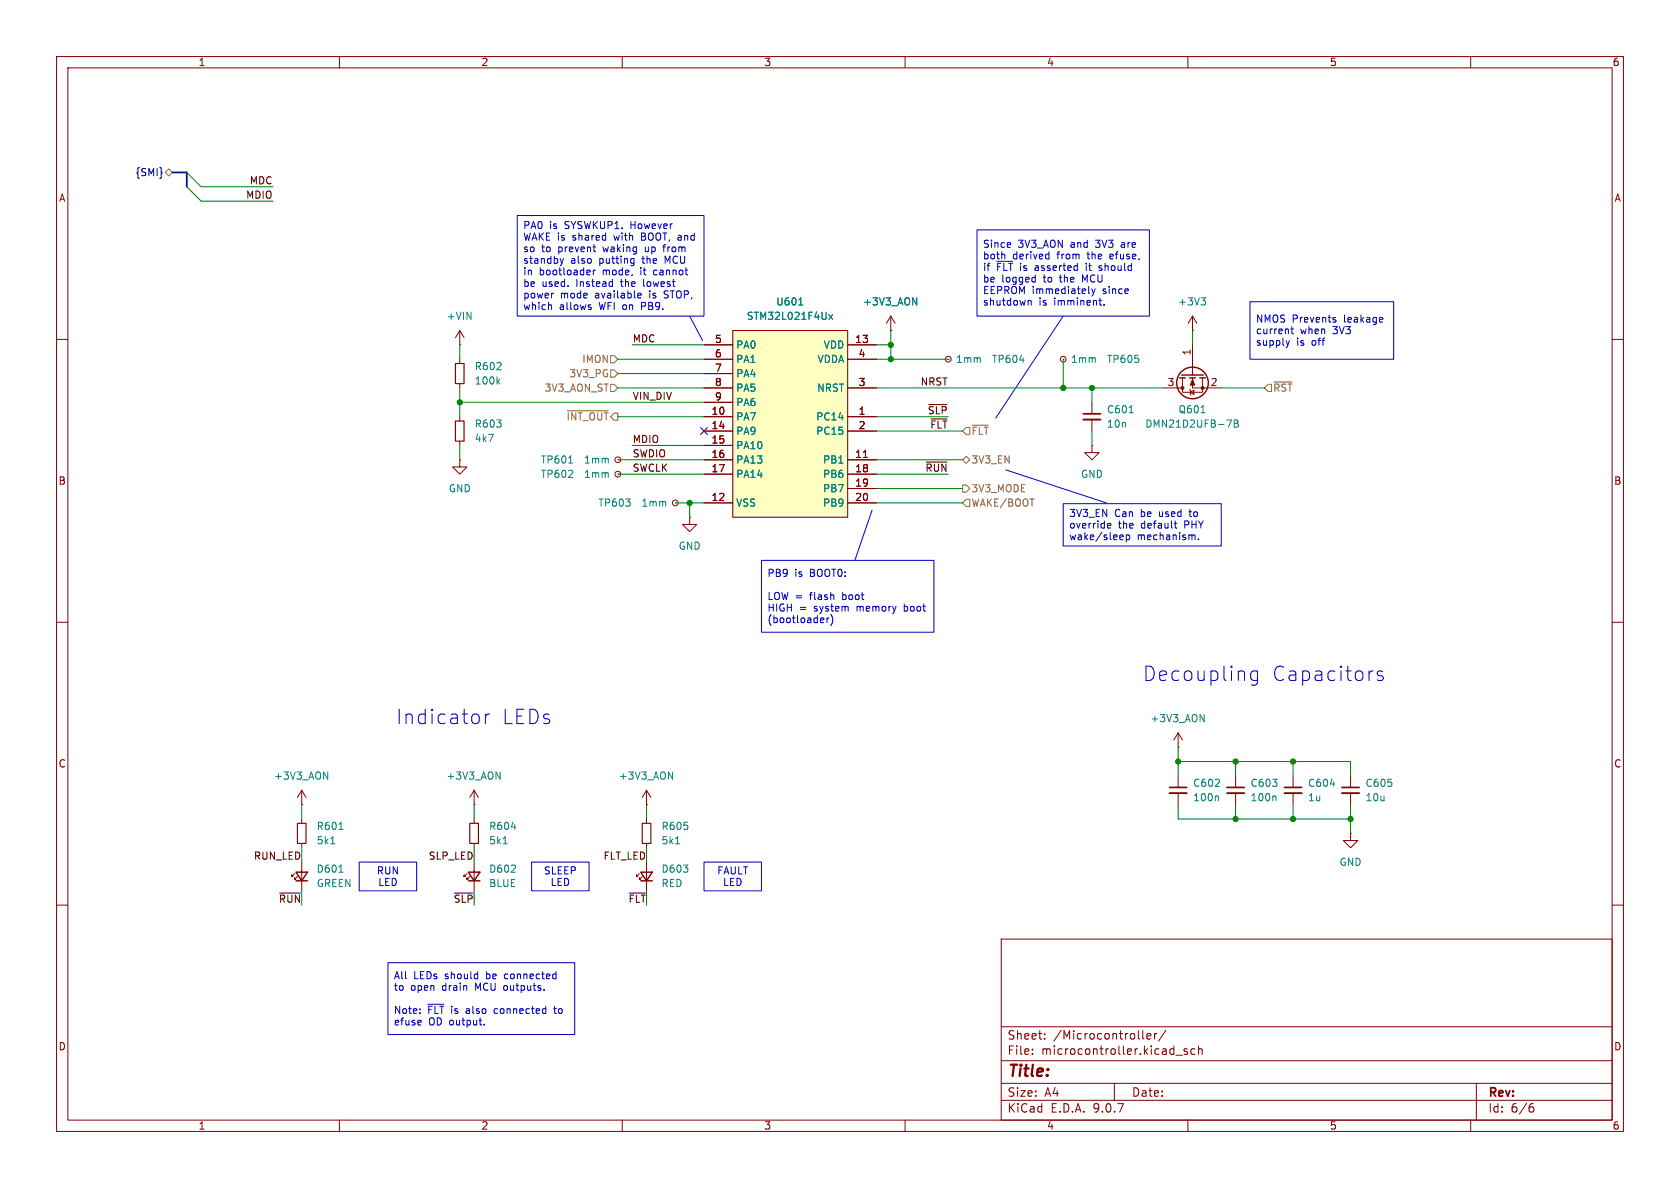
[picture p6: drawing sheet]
<svg xmlns="http://www.w3.org/2000/svg" width="297mm" height="210mm" viewBox="0 0 297 210" stroke-linecap="round" stroke-linejoin="round" font-family="sans-serif">
<path d="M0 0h297v210h-297z" fill="#fff" stroke="#fff" stroke-width=".18"/>
<g fill="none" stroke="#840000" stroke-width=".18">
<path d="M10 10h277v190h-277zM12 12h273v186h-273zM60 10v2M110 10v2M160 10v2M210 10v2M260 10v2M81.3 58.4v2.6M81.3 58.4l-.8 1.3M81.3 58.4l.7 1.3M157.5 58.4h.1M157.5 55.9l.7 1.3"/>
<path d="M157.5 55.9l-.8 1.3M157.5 55.9v2.5M10 60h2M81.3 61h.1M81.3 63.5v.8M81.3 67.8v.8M81.3 73.7v.7M81.3 78v.7M188 63.5h.1M193 71.1v2.1M193 74.2v2M285 60h2"/>
<path d="M81.3 81.3v1.3h1.2l-1.2 1.2-1.3-1.2h1.3M81.3 81.3h.1M109.2 83.8h.1M119.4 88.9h.1M10 110h2M285 110h2M208.3 132.1h.1M208.3 129.5l-.8 1.3M208.3 129.5l.7 1.3M208.3 129.5v2.6M218.4 137.2v2M228.6 137.2v2"/>
<path d="M238.8 137.2v2M83.8 144.8v.7M83.8 149.1v.8M113 154.4l-.5 .5v-.2v.2h.3M113.5 154.9l-.5 .5v-.2v.2h.3M114.3 144.8v.7M114.3 149.1v.8M114.3 152.4v5.1M218.4 140.2v2M228.6 140.2v2M238.8 140.2v2M10 160h2"/>
<path d="M177 166h108v32h-108zM285 160h2M60 198v2M110 198v2M160 198v2M177 194.5h108M177 191.5h108M177 187.5h108M177 181.5h108M182.5 186.3v.1M182.5 185.5v.1M184.7 183.6v.1"/>
<path d="M184.7 182.8v.1M197 191.5v3M202 182.2v1.3l.2 .2M202.7 183.2l.8-.1-.1-.3-.4-.1-.3 .2 .1 .7h.6M204.1 182.7v1M204.5 182.7l-.3 .1-.1 .2M206.1 182.1l-1.3 2M207.9 186.5h1.1M209.9 185.5l-.4-.1-.2 .2 .1 .2 .5 .2v.3h-.6M210 198v2M211.2 185.5l-.4-.1-.3 .3v.4l.2 .2h.5M211.9 185.5l.2-.1 .4 .1v.9"/>
<path d="M211.9 184.9v1.5M260 198v2M261 191.5v6.5M270.6 195.7h.4l.2 .3-.1 .5-.5 .1M271 195.1l-.4 .1"/>
<circle cx="188" cy="63.5" r=".51"/>
<circle cx="109.2" cy="83.8" r=".51"/>
<circle cx="119.4" cy="88.9" r=".51"/>
</g>
<path d="M191.5 73.2h3.1M216.9 139.2h3.1M227.1 139.2h3M237.2 139.2h3.1" fill="none" stroke="#840000" stroke-width=".3"/>
<path d="M191.5 74.2h3.1M216.9 140.2h3.1M227.1 140.2h3M237.2 140.2h3.1" fill="none" stroke="#840000" stroke-width=".33"/>
<path d="M161.4 52.6l.7 1.3v-1.3M88 67.4l.3 .5M88.3 67l-.4 .5M199.6 73h.7M212.2 126.3l.7 1.3v-1.3M235.2 138.6h.8M89 149.2h.7M90.4 146.2h.8M119.4 149.2h.8M225.4 140.7l.2 .2v.7" fill="none" stroke="#008484" stroke-width=".18"/>
<path d="M80.5 74.4h1.5v3.6h-1.5zM80.5 64.3h1.5v3.5h-1.5zM83.1 145.5h1.5v3.6h-1.5zM113.5 145.5h1.6v3.6h-1.6z" fill="none" stroke="#840000" stroke-width=".2"/>
<path d="M113.3 154.2h2l-1 1.5zM113.3 155.7h2" fill="none" stroke="#840000" stroke-width=".25"/>
<path d="M129.5 58.4h20.4v33h-20.4z" fill="#ffffc2"/>
<g fill="none" stroke="#840000" stroke-width=".18">
<path d="M129.5 58.4h20.4v33h-20.4zM157.5 58.4h.1M210.8 58.4h.1M210.8 55.9l-.7 1.3M210.8 55.9l.8 1.3M210.8 55.9v2.5M124.5 61h5M124.5 63.5h5M124.5 68.6h5M124.5 73.7h5M124.5 76.2h5M124.5 66h5"/>
<path d="M124.5 71.1h5M124.5 78.7h5M149.9 61h5M149.9 63.5h5M149.9 68.6h5M149.9 73.7h5M149.9 76.2h5M167.6 63.5h.1M193 78.7v1.3h1.3l-1.3 1.3-1.2-1.3h1.2M193 78.7h.1M205.7 68.6h3.3M209 66.8v2.5h3.6v-2.5"/>
<path d="M210.3 68.8l.1 .2v.7l.2 .2M210.4 69.3l.7-.3v.7zM210.8 66.8v1.8h5.1M210.8 61v5.3M109.2 81.3h.1M121.9 91.4v1.3h1.3l-1.3 1.3-1.3-1.3h1.3M121.9 91.4h.1M124.5 81.3h5M124.5 83.8h5M124.5 88.9h5M149.9 81.3h5M149.9 83.8h5"/>
<path d="M149.9 86.4h5M149.9 88.9h5M152.6 80.9h.8M53.3 139.7v2.5M53.3 139.7l-.7 1.3M53.3 139.7l.8 1.3M83.8 139.7v2.5M83.8 139.7l-.7 1.3M83.8 139.7l.8 1.3M114.3 139.7l-.8 1.3M114.3 139.7l.8 1.3M114.3 139.7v2.5"/>
<path d="M208.3 137.2v2M52.1 154.4l-.5 .5v-.2v.2h.2M52.6 154.9l-.5 .5v-.2v.2h.2M53.3 142.2h.1M53.3 144.8v.7M53.3 149.1v.8M53.3 152.4v5.1M82.5 154.4l-.5 .5v-.2v.2h.3M83.1 154.9l-.6 .5v-.2v.2h.3M83.8 142.2h.1M83.8 152.4v5.1M114.3 142.2h.1"/>
<path d="M208.3 140.2v2M238.8 147.3v1.3h1.2l-1.2 1.3-1.3-1.3h1.3M238.8 147.3h.1"/>
<circle cx="167.6" cy="63.5" r=".51"/>
<circle cx="109.2" cy="81.3" r=".51"/>
</g>
<g fill="none" stroke="#008484" stroke-width=".18">
<path d="M141.2 53.9h.7M146.5 55.6l.7 .9M147.2 55.6l-.7 .9M161.4 52.6l.7 1.3v-1.3M212.3 52.6h.8l-.4 .5M212.9 53.1l.2 .3v.3l-.2 .2M180.3 63.7h.8M212.3 73h.8M216.9 74.2h.8l-.5 1.3M218.2 74.2h.4l.3 .3-.3 .3 .3 .2v.3l-.2 .2h-.5zM218.2 74.8h.4M100.5 81.9h.7"/>
<path d="M57.2 136.5l.7 1.2v-1.2M87.7 136.5l.7 1.2v-1.2M118.2 136.5l.7 1.2v-1.2M58.5 149.2h.7M59.9 146.6h.7M59.9 154.2h.7M215.2 140.7l.2 .2v.7"/>
</g>
<g fill="none" stroke="#840000" stroke-width=".25">
<path d="M208.5 66.8h1M208.9 66.3h3.8M210.3 66.8h1M212.1 66.8h1M52.3 154.2h2.1l-1.1 1.5zM52.3 155.7h2.1M82.8 154.2h2l-1 1.5zM82.8 155.7h2"/>
<circle cx="210.8" cy="67.7" r="2.79"/>
</g>
<path d="M52.6 145.5h1.5v3.6h-1.5z" fill="none" stroke="#840000" stroke-width=".2"/>
<path d="M206.8 139.2h3" fill="none" stroke="#840000" stroke-width=".3"/>
<path d="M206.8 140.2h3" fill="none" stroke="#840000" stroke-width=".33"/>
<g fill="#840000" stroke="#840000" stroke-width=".18">
<path d="M210.8 67.1l.4 1h-.8z"/>
<circle cx="209" cy="68.6" r=".25"/>
<circle cx="212.6" cy="68.6" r=".25"/>
</g>
<path d="M29.2 30.5l.6-.7 .7 .7-.7 .6zM100.3 72.6h7.2M107.9 62.9h.7l.6 .6-.6 .6h-.7zM107.9 67.9h.7l.6 .7-.6 .6h-.7zM107.9 65.4h.7l.6 .6-.6 .7h-.7zM170.8 75.6h.6v1.2h-.6l-.6-.6zM171.9 75.2h2.8M224.2 67.9h.6v1.3h-.6l-.7-.6zM225.2 67.5h3.2M170.2 85.7h.6l.6 .7-.6 .6h-.6zM170.2 81.3l.6-.7 .6 .7-.6 .6zM170.8 88.3h.6v1.2h-.6l-.6-.6z" fill="none" stroke="#848400" stroke-width=".18"/>
<path d="M164.2 71.5h3.2M164.6 74.1h2.8M163.7 81.7h3.7M49.4 157.9h3.7M80.3 157.9h3.3M111.2 157.9h2.9" fill="none" stroke="#000" stroke-width=".18"/>
<g fill="none" stroke="#0000c2" stroke-width=".18">
<path d="M91.4 38.1h33.1v17.8h-33.1zM97.5 53.9v.8M97.8 51.8h.1M99 45.7l.3 .8M99.3 46.5l-.2 .4M99.6 45.7l-.3 .8M104.3 47.8v.2l-.6 .2M104.3 54.3l.2 .2-.2 .2M104.3 53.9h.2M104.8 43.7h.5M104.9 47.7v.9M105.2 44.5h.1"/>
<path d="M105.3 47.7l-.4 .3M112.1 45.7v1l-.3 .3M112.1 46.5h-.4M112.8 51.9l.4-.1 .2 .3-.6 .2M112.8 52.6h.5M117.2 43.7h.5M117.3 43.4v1.1M121.9 55.9l2.3 4.3M172.7 40.6h30.5v15.3h-30.5zM176.2 46.2h2.8M177.6 45v.8M178.6 42.9l.1 .3-.6 .1"/>
<path d="M181.8 53.1v.9M181.8 53.2h.1M182.2 53.2l.1 .8M182.9 49l.1 .1M183 48.6v1.3M183 49.8l-.1 .1M185.3 44.9l.1 .1M185.4 44.5v1.3M185.4 45.7l-.1 .1M188 55.9l-12 18M192.5 51.7l.1 .2M193 51.1l.3 .8"/>
<path d="M193.3 51.9l-.3 .4M193.6 51.1l-.3 .8M194.3 53.1h.5M194.3 47.8h.1M194.5 47l-.2 .2 .2 .2M194.5 53.9l.3 .1M195.2 53.8v.2M221 53.3h25.4v10.2h-25.4zM228.2 58.2h.5M228.4 57.7v1.1l.3 .2M235.8 56.5l.3 .1 .1 .2-.2 .2h-.2M235.8 56.1l.3 .1"/>
<path d="M244.4 56.2l.1 .2-.6 .1M227.4 60.2l.3 .8M227.7 61l-.2 .3M228 60.2l-.3 .8M134.6 99.1h30.5v12.7h-30.5zM154.2 90.2l-3.1 8.9M177.8 83.1l17.8 5.8M188 89h27.9v7.5h-27.9zM195.8 93.3h.5M195.8 92.6l.4-.1 .2 .3-.6 .1M198.1 94.6h.4l.1 .3-.6 .1M198.5 95.3l-.4 .1"/>
<path d="M199.1 94.6h.4l.2 .2-.1 .5h-.5M199.1 94.6v1.2M207.6 92.5h.5M207.8 92.1v1.1l.3 .2M210.9 94.6l.4 .1v.7M211.9 95.3v.1M145.6 109.3l.1 .2-.7 .2M146.2 109.2v.9M146.3 109.3l-.1 .2M147.2 109.2v.8l-.3 .6M222.3 118.6v2.1a.69 .69 0 0 1-1.1 .3M222.3 118.7l-.7-.1-.5 .5v.7l.2 .4 .3 .1 .7-.1"/>
<path d="M244.4 118.7l-.6-.1-.3 .4 .1 .3 .8 .3 .2 .2-.2 .4-.2 .1-.7-.1M85.8 126.2v1.7M86.5 126.2a.65 .65 0 0 0-.7 .5M63.5 152.4h10.2v5.1h-10.2zM94 152.4h10.1v5.1h-10.1zM124.5 152.4h10.1v5.1h-10.1zM68.6 170.2h33v12.7h-33zM74.2 179v.2M74.2 178.4v.1M75.6 177.5h2.9M97.9 178.3h.5M98.1 177.9v1.2"/>
<path d="M74.3 180.4l.2 .3-.6 .1M74.4 181.1l-.1 .1M85.6 181.1v.1"/>
</g>
<path d="M30.5 30.5h2.5v2.5" fill="none" stroke="#000084" stroke-width=".3"/>
<g fill="none" stroke="#008400" stroke-width=".18">
<path d="M33 33l2.6 2.6h12.7M33 30.5l2.6 2.5h12.7M157.5 58.4v5.1M210.8 58.4v2.6M81.3 61v2.5M81.3 68.6v5.1M81.3 78.7v2.6M81.3 71.1h43.2M109.2 63.5h15.3M109.2 68.6h15.3M109.2 73.7h15.3M109.2 66h15.3"/>
<path d="M111.8 61h12.7M111.8 78.7h12.7M154.9 61h2.6M154.9 63.5h12.7M154.9 68.6h50.8M154.9 73.7h12.7M154.9 76.2h15.3M188 63.5v5.1M193 68.6v2.5M193 76.2v2.5M215.9 68.6h7.6M109.2 83.8h15.3"/>
<path d="M109.2 81.3h15.3M119.4 88.9h5.1M121.9 88.9v2.5M154.9 83.8h12.7M154.9 88.9h15.3M154.9 81.3h15.3M154.9 86.4h15.3M208.3 134.6h30.5v2.6M208.3 132.1v5.1M218.4 134.6v2.6M228.6 134.6v2.6M53.3 142.2v2.6"/>
<path d="M53.3 149.9v2.5M53.3 157.5v2.5M83.8 142.2v2.6M83.8 149.9v2.5M83.8 157.5v2.5M114.3 142.2v2.6M114.3 149.9v2.5M114.3 157.5v2.5M208.3 142.2v2.6h30.5M218.4 142.2v2.6M228.6 142.2v2.6M238.8 142.2v5.1"/>
</g>
<path d="M123.9 75.6l1.2 1.2M125.1 75.6l-1.2 1.2" fill="none" stroke="#000084" stroke-width=".18"/>
<g fill="#008400" stroke="#008400" stroke-width=".18">
<circle cx="188" cy="68.6" r=".46"/>
<circle cx="157.5" cy="63.5" r=".46"/>
<circle cx="157.5" cy="61" r=".46"/>
<circle cx="121.9" cy="88.9" r=".46"/>
<circle cx="81.3" cy="71.1" r=".46"/>
<circle cx="218.4" cy="144.8" r=".46"/>
<circle cx="228.6" cy="144.8" r=".46"/>
<circle cx="218.4" cy="134.6" r=".46"/>
<circle cx="193" cy="68.6" r=".46"/>
<circle cx="228.6" cy="134.6" r=".46"/>
<circle cx="238.8" cy="144.8" r=".46"/>
<circle cx="208.3" cy="134.6" r=".46"/>
</g>
<g font-size="3.5" fill="#0000c2">
<text x="202" y="120.6">Decoupling</text>
<text x="224.8" y="120.6">Capacitors</text>
<text x="70" y="128.2">Indicator</text>
<text x="88.7" y="128.2">LEDs</text>
</g>
<text font-size="2.8" fill="#840000" x="178" y="190.9">Title:</text>
<g font-size="2.1" fill="#840000">
<text x="178" y="184">Sheet:</text>
<text x="186.2" y="184">/Microcontroller/</text>
<text x="178" y="186.7">File:</text>
<text x="184.1" y="186.7">microcontroller.kicad_sch</text>
<text x="178" y="196.9">KiCad</text>
<text x="178" y="194.1">Size:</text>
<text x="184.7" y="194.1">A4</text>
<text x="185.7" y="196.9">E.D.A.</text>
<text x="193.3" y="196.9">9.0.7</text>
<text x="200" y="194.1">Date:</text>
<text x="263" y="194.3">Rev:</text>
<text x="263" y="196.9">Id:</text>
<text x="267.1" y="196.9">6/6</text>
</g>
<g font-size="1.8" fill="#840000">
<text x="35" y="11.9">1</text>
<text x="85" y="11.9">2</text>
<text x="135" y="11.9">3</text>
<text x="185" y="11.9">4</text>
<text x="235" y="11.9">5</text>
<text x="285" y="11.9">6</text>
<text x="10.3" y="35.9">A</text>
<text x="285.3" y="35.9">A</text>
<text x="126.3" y="60.7">5</text>
<text x="126.3" y="63.2">6</text>
<text x="126.3" y="65.8">7</text>
<text x="151.1" y="60.7">13</text>
<text x="151.7" y="63.2">4</text>
<text x="210.6" y="62.9" transform="rotate(-90 210.6 62.9)">1</text>
<text x="126.3" y="68.3">8</text>
<text x="126.3" y="70.9">9</text>
<text x="151.7" y="68.3">3</text>
<text x="206.3" y="68.3">3</text>
<text x="213.9" y="68.3">2</text>
<text x="125.7" y="73.4">10</text>
<text x="125.7" y="75.9">14</text>
<text x="151.7" y="73.4">1</text>
<text x="151.7" y="75.9">2</text>
<text x="125.7" y="78.5">15</text>
<text x="125.7" y="81">16</text>
<text x="125.7" y="83.6">17</text>
<text x="151.1" y="81">11</text>
<text x="151.1" y="83.6">18</text>
<text x="10.3" y="85.9">B</text>
<text x="125.7" y="88.6">12</text>
<text x="151.1" y="86.1">19</text>
<text x="151.1" y="88.6">20</text>
<text x="285.3" y="85.9">B</text>
<text x="10.3" y="135.9">C</text>
<text x="285.3" y="135.9">C</text>
<text x="10.3" y="185.9">D</text>
<text x="285.3" y="185.9">D</text>
<text x="35" y="199.9">1</text>
<text x="85" y="199.9">2</text>
<text x="135" y="199.9">3</text>
<text x="185" y="199.9">4</text>
<text x="235" y="199.9">5</text>
<text x="285" y="199.9">6</text>
</g>
<text font-size="1.8" fill="#000084" x="23.9" y="31.3">{SMI}</text>
<g font-size="1.8">
<text x="43.4" y="35.2">MDIO</text>
<text x="44.1" y="32.7">MDC</text>
<text x="111.8" y="60.6">MDC</text>
<text x="111.8" y="70.8">VIN_DIV</text>
<text x="162.7" y="68.2">NRST</text>
<text x="163.9" y="73.3">~{SLP}</text>
<text x="164.4" y="75.9">~{FLT}</text>
<text x="111.8" y="83.5">SWCLK</text>
<text x="111.8" y="78.4">MDIO</text>
<text x="111.8" y="80.9">SWDIO</text>
<text x="163.5" y="83.5">~{RUN}</text>
<text x="44.8" y="152.1">RUN_LED</text>
<text x="75.7" y="152.1">SLP_LED</text>
<text x="106.6" y="152.1">FLT_LED</text>
<text x="49.2" y="159.7">~{RUN}</text>
<text x="80.1" y="159.7">~{SLP}</text>
<text x="111" y="159.7">~{FLT}</text>
</g>
<g font-size="1.8" fill="#0000c2">
<text x="92.4" y="40.7">PA0</text>
<text x="97.1" y="40.7">is</text>
<text x="99.9" y="40.7">SYSWKUP1.</text>
<text x="111.7" y="40.7">However</text>
<text x="92.4" y="42.7">WAKE is</text>
<text x="92.4" y="44.8">so</text>
<text x="92.4" y="46.8">standby</text>
<text x="95.7" y="44.8">to</text>
<text x="98.8" y="44.8">prevent</text>
<text x="100.9" y="46.8">also</text>
<text x="101.3" y="42.7">shared</text>
<text x="106" y="46.8">putting</text>
<text x="106.9" y="44.8">waking</text>
<text x="108.8" y="42.7">with</text>
<text x="113.8" y="42.7">BOOT, and</text>
<text x="113.9" y="46.8">the</text>
<text x="114.5" y="44.8">up</text>
<text x="118" y="44.8">from</text>
<text x="118" y="46.8">MCU</text>
<text x="173.7" y="44">Since</text>
<text x="173.7" y="46.1">both</text>
<text x="179" y="46.1">derived</text>
<text x="180" y="44">3V3_AON</text>
<text x="187" y="46.1">from</text>
<text x="189.4" y="44">and</text>
<text x="192.5" y="46.1">the</text>
<text x="194" y="44">3V3</text>
<text x="196.7" y="46.1">efuse,</text>
<text x="198.7" y="44">are</text>
<text x="92.4" y="48.9">in</text>
<text x="92.4" y="50.9">be</text>
<text x="92.4" y="53">power</text>
<text x="95.3" y="48.9">bootloader</text>
<text x="95.8" y="50.9">used.</text>
<text x="99.1" y="53">mode</text>
<text x="102" y="50.9">Instead</text>
<text x="105.3" y="53">available</text>
<text x="106.6" y="48.9">mode,</text>
<text x="110.1" y="50.9">the</text>
<text x="113.5" y="48.9">it</text>
<text x="114.2" y="50.9">lowest</text>
<text x="115.1" y="53">is</text>
<text x="116" y="48.9">cannot</text>
<text x="117.9" y="53">STOP,</text>
<text x="173.7" y="48.1">if</text>
<text x="173.7" y="50.1">be</text>
<text x="173.7" y="52.2">EEPROM immediately</text>
<text x="176.2" y="48.1">~{FLT}</text>
<text x="177.1" y="50.1">logged</text>
<text x="180.4" y="48.1">is</text>
<text x="183.2" y="48.1">asserted</text>
<text x="184.6" y="50.1">to</text>
<text x="187.6" y="50.1">the</text>
<text x="191.8" y="50.1">MCU</text>
<text x="192.4" y="48.1">it</text>
<text x="194.9" y="48.1">should</text>
<text x="195.1" y="52.2">since</text>
<text x="92.4" y="55">which</text>
<text x="98.9" y="55">allows</text>
<text x="106" y="55">WFI on</text>
<text x="113.8" y="55">PB9.</text>
<text x="173.7" y="54.2">shutdown</text>
<text x="183.7" y="54.2">is</text>
<text x="186.5" y="54.2">imminent.</text>
<text x="221.9" y="57.2">NMOS Prevents</text>
<text x="221.9" y="59.3">current</text>
<text x="229.9" y="59.3">when</text>
<text x="235.8" y="59.3">3V3</text>
<text x="237.7" y="57.2">leakage</text>
<text x="221.9" y="61.3">supply</text>
<text x="229.2" y="61.3">is</text>
<text x="232" y="61.3">off</text>
<text x="188.9" y="91.6">3V3_EN</text>
<text x="188.9" y="93.6">override</text>
<text x="188.9" y="95.7">wake/sleep</text>
<text x="197" y="91.6">Can</text>
<text x="197.7" y="93.6">the</text>
<text x="201" y="95.7">mechanism.</text>
<text x="201.8" y="91.6">be</text>
<text x="201.8" y="93.6">default</text>
<text x="205.2" y="91.6">used</text>
<text x="209.7" y="93.6">PHY</text>
<text x="210.8" y="91.6">to</text>
<text x="135.6" y="102.2">PB9</text>
<text x="135.6" y="106.3">LOW =</text>
<text x="140.5" y="102.2">is</text>
<text x="143.3" y="102.2">BOOT0:</text>
<text x="143.3" y="106.3">flash</text>
<text x="149.2" y="106.3">boot</text>
<text x="135.6" y="108.3">HIGH</text>
<text x="135.6" y="110.4">(bootloader)</text>
<text x="141.3" y="108.3">=</text>
<text x="144" y="108.3">system</text>
<text x="151.7" y="108.3">memory</text>
<text x="160.3" y="108.3">boot</text>
<text x="66.5" y="154.8">RUN</text>
<text x="96.1" y="154.8">SLEEP</text>
<text x="126.7" y="154.8">FAULT</text>
<text x="66.8" y="156.8">LED</text>
<text x="97.2" y="156.8">LED</text>
<text x="127.7" y="156.8">LED</text>
<text x="69.5" y="173.3">All</text>
<text x="73.1" y="173.3">LEDs</text>
<text x="78.8" y="173.3">should</text>
<text x="86.2" y="173.3">be</text>
<text x="89.6" y="173.3">connected</text>
<text x="69.5" y="175.3">to</text>
<text x="69.5" y="179.4">Note:</text>
<text x="72.6" y="175.3">open</text>
<text x="75.6" y="179.4">~{FLT}</text>
<text x="78.3" y="175.3">drain</text>
<text x="79.9" y="179.4">is</text>
<text x="82.7" y="179.4">also</text>
<text x="84.3" y="175.3">MCU outputs.</text>
<text x="87.8" y="179.4">connected</text>
<text x="98.7" y="179.4">to</text>
<text x="69.5" y="181.5">efuse</text>
<text x="75.8" y="181.5">OD output.</text>
</g>
<g font-size="1.8" fill="#008484">
<text x="78.9" y="56.7">+VIN</text>
<text x="131.9" y="56.7">STM32L021F4Ux</text>
<text x="137.1" y="54.2">U601</text>
<text x="152.5" y="54.2">+3V3_AON</text>
<text x="208.2" y="54.2">+3V3</text>
<text x="83.8" y="65.6">R602</text>
<text x="130" y="61.8">PA0</text>
<text x="130" y="64.4">PA1</text>
<text x="144.4" y="64.4">VDDA</text>
<text x="145.5" y="61.8">VDD</text>
<text x="168.9" y="64.4">1mm</text>
<text x="175.3" y="64.4">TP604</text>
<text x="189.2" y="64.4">1mm</text>
<text x="195.6" y="64.4">TP605</text>
<text x="83.8" y="68.2">100k</text>
<text x="130" y="66.9">PA4</text>
<text x="130" y="69.4">PA5</text>
<text x="130" y="72">PA6</text>
<text x="144.4" y="69.4">NRST</text>
<text x="83.8" y="75.8">R603</text>
<text x="130" y="74.5">PA7</text>
<text x="130" y="77.1">PA9</text>
<text x="144.2" y="74.5">PC14</text>
<text x="144.2" y="77.1">PC15</text>
<text x="195.6" y="73.3">C601</text>
<text x="195.6" y="75.8">10n</text>
<text x="202.4" y="75.8">DMN21D2UFB-7B</text>
<text x="208.2" y="73.3">Q601</text>
<text x="83.8" y="78.3">4k7</text>
<text x="95.5" y="82.1">TP601</text>
<text x="103.1" y="82.1">1mm</text>
<text x="130" y="79.6">PA10</text>
<text x="130" y="82.1">PA13</text>
<text x="145.4" y="82.1">PB1</text>
<text x="79.2" y="87.2">GND</text>
<text x="95.5" y="84.7">TP602</text>
<text x="103.1" y="84.7">1mm</text>
<text x="105.7" y="89.8">TP603</text>
<text x="113.3" y="89.8">1mm</text>
<text x="130" y="84.7">PA14</text>
<text x="130" y="89.8">VSS</text>
<text x="145.4" y="84.7">PB6</text>
<text x="145.4" y="87.2">PB7</text>
<text x="145.4" y="89.8">PB9</text>
<text x="191" y="84.7">GND</text>
<text x="119.9" y="97.4">GND</text>
<text x="203.3" y="127.9">+3V3_AON</text>
<text x="48.3" y="138">+3V3_AON</text>
<text x="78.8" y="138">+3V3_AON</text>
<text x="109.3" y="138">+3V3_AON</text>
<text x="210.8" y="139.3">C602</text>
<text x="210.8" y="141.8">100n</text>
<text x="221" y="139.3">C603</text>
<text x="221" y="141.8">100n</text>
<text x="231.1" y="139.3">C604</text>
<text x="231.1" y="141.8">1u</text>
<text x="241.3" y="139.3">C605</text>
<text x="241.3" y="141.8">10u</text>
<text x="55.9" y="146.9">R601</text>
<text x="55.9" y="149.5">5k1</text>
<text x="86.4" y="146.9">R604</text>
<text x="86.4" y="149.5">5k1</text>
<text x="116.8" y="146.9">R605</text>
<text x="116.8" y="149.5">5k1</text>
<text x="55.9" y="154.5">D601</text>
<text x="86.4" y="154.5">D602</text>
<text x="116.8" y="154.5">D603</text>
<text x="236.7" y="153.3">GND</text>
<text x="55.9" y="157">GREEN</text>
<text x="86.4" y="157">BLUE</text>
<text x="116.8" y="157">RED</text>
</g>
<g font-size="1.8" fill="#848400">
<text x="102.8" y="64.4">IMON</text>
<text x="96.2" y="69.4">3V3_AON_ST</text>
<text x="100.5" y="66.9">3V3_PG</text>
<text x="225" y="69.4">~{RST}</text>
<text x="100.1" y="74.5">~{INT_OUT}</text>
<text x="171.6" y="77.1">~{FLT}</text>
<text x="171.6" y="82.1">3V3_EN</text>
<text x="171.6" y="89.8">WAKE/BOOT</text>
<text x="171.6" y="87.2">3V3_MODE</text>
</g>
</svg>
